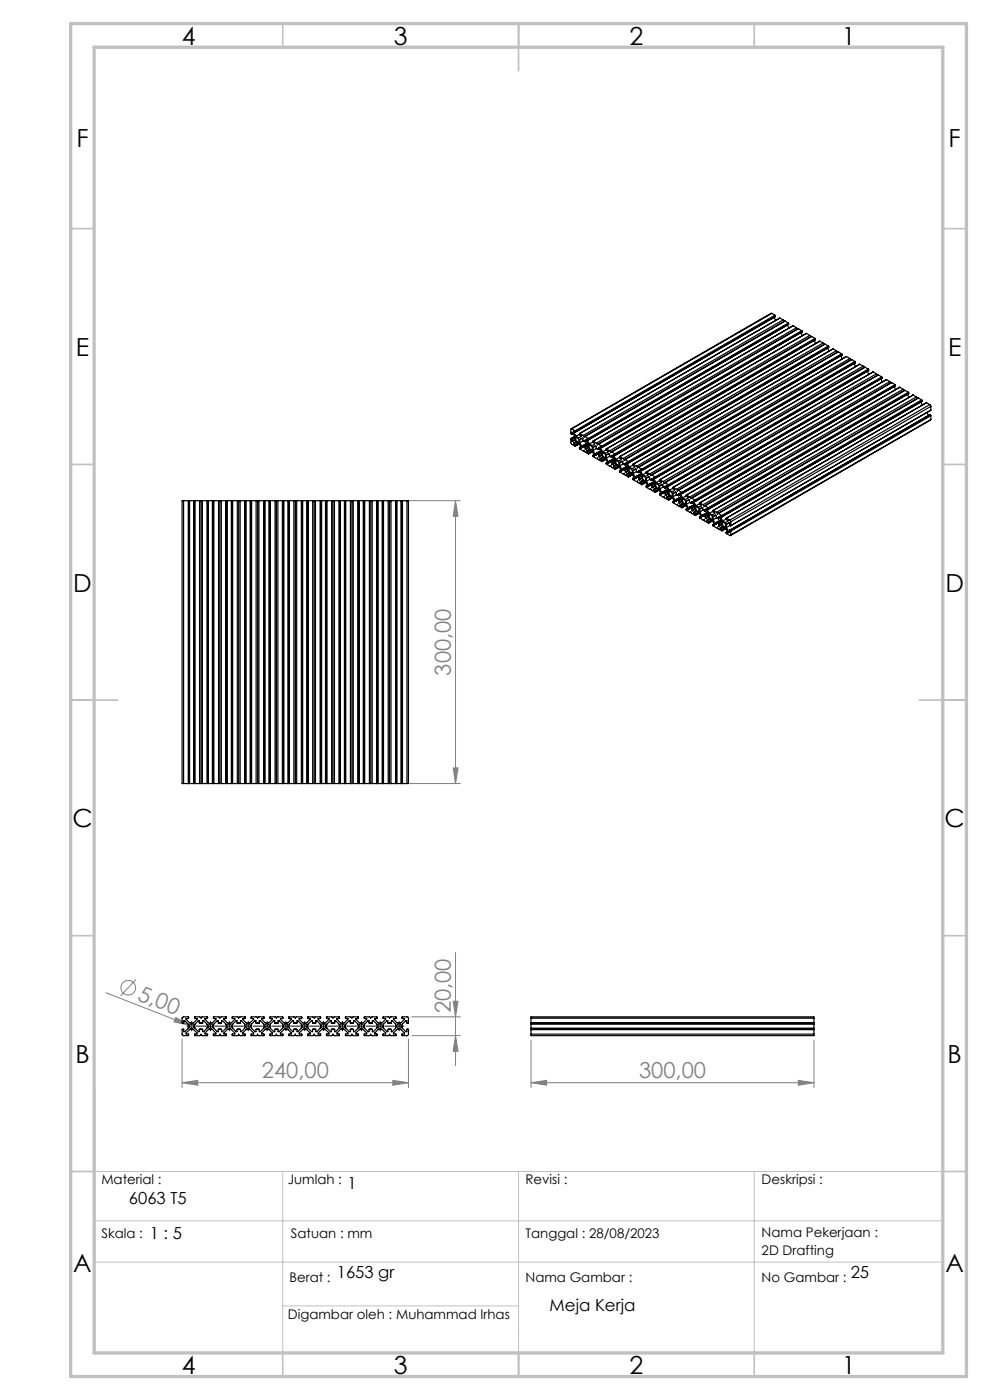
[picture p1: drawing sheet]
<svg xmlns="http://www.w3.org/2000/svg" width="210mm" height="297mm" viewBox="0 0 210 297" stroke-linecap="round" stroke-linejoin="round" font-family="sans-serif">
<g fill="none" stroke="#808080" stroke-width=".21">
<path d="M85 106.2h12.6M96.6 106.2l.6 3.3h-1.1zM96.6 106.2v60M77 166.2h20.6M96.1 162.9h1.1l-.6 3.3zM22.5 210.6l17.7 6.9M28.9 207.8l-3.3 3.5M37.3 215.9l2.9 1.6-3.3-.7zM40.2 217.5l.9 .4M87.3 215.7h10.3M87.3 219.7h10.3M96.1 212.4h1.1l-.6 3.3z"/>
<path d="M96.6 219.7l.6 3.3h-1.1zM96.6 202.1v24M38.6 229.7l3.3-.5v1zM38.6 220.4v10.3M38.6 229.7h48M83.3 229.2l3.3 .5-3.3 .5zM86.6 220.4v10.3M112.6 229.7l3.4-.5v1zM112.6 229.7h60M112.6 220.7v10M169.3 229.2l3.3 .5-3.3 .5zM172.6 220.7v10"/>
<circle cx="27.2" cy="209.5" r="1.55"/>
</g>
<g fill="none" stroke="#000" stroke-width=".21" stroke-dasharray="15.2 1.3 1.3 1.3">
<path d="M40.2 217.7h-.5M40.7 217.7v-.5M40.7 217.7h-.5M40.7 217.7v.5M40.7 217.7h.5M40.7 217.2v-.5M40.7 218.2v.5M41.7 217.7h2M44.7 217.2v-.5M44.7 218.2v.5M45.7 217.7h2M48.7 217.7v-.5"/>
<path d="M48.7 217.7h-.5M48.7 217.7v.5M48.7 217.7h.5M48.7 217.2v-.5M48.7 218.2v.5M49.7 217.7h2M52.7 217.7v-.5M52.7 217.7h-.5M52.7 217.7v.5M52.7 217.7h.5M52.7 217.2v-.5M52.7 218.2v.5"/>
<path d="M53.7 217.7h2M56.7 217.7v-.5M56.7 217.7h-.5M56.7 217.7v.5M56.7 217.7h.5M56.7 217.2v-.5M56.7 218.2v.5M57.7 217.7h2M60.7 217.7v-.5M60.7 217.7h-.5M60.7 217.7v.5M60.7 217.7h.5"/>
<path d="M60.7 217.2v-.5M60.7 218.2v.5M61.7 217.7h2M64.7 217.7v-.5M64.7 217.7h-.5M64.7 217.7v.5M64.7 217.7h.5M64.7 217.2v-.5M64.7 218.2v.5M65.7 217.7h2M68.7 217.7v-.5M68.7 217.7h-.5"/>
<path d="M68.7 217.7v.5M68.7 217.7h.5M68.7 217.2v-.5M68.7 218.2v.5M69.7 217.7h2M72.7 217.7v-.5M72.7 217.7h-.5M72.7 217.7v.5M72.7 217.7h.5M72.7 217.2v-.5M72.7 218.2v.5M73.7 217.7h2"/>
<path d="M76.7 217.7v-.5M76.7 217.7h-.5M76.7 217.7v.5M76.7 217.7h.5M76.7 217.2v-.5M76.7 218.2v.5M77.7 217.7h2M80.7 217.7v-.5M80.7 217.7h-.5M80.7 217.7v.5M80.7 217.7h.5M80.7 217.2v-.5"/>
<path d="M80.7 218.2v.5M81.7 217.7h2M84.7 217.7v-.5M84.7 217.7h-.5M84.7 217.7v.5M84.7 217.7h.5M84.7 217.2v-.5M84.7 218.2v.5M85.2 217.7h.5"/>
</g>
<path d="M44.1 217.7h1M44.6 217.2v1" fill="none" stroke="#000" stroke-width=".21"/>
<path d="M20 259h180M20 248.5h180v38.5h-180zM60 248.5v38.5M110 248.5v38.5M160 248.5v38.1M20 267.8h180M60 277h50" fill="none" stroke="#c0c0c0" stroke-width=".21"/>
<g fill="none" stroke="#c0c0c0" stroke-width=".35">
<path d="M60 5v5M110 5v10M160 5v5M15 48.5h5M200 48.5h5M15 98.5h5M200 98.5h5M15 148.5h10M195 148.5h10M15 198.5h5M200 198.5h5M15 248.5h5"/>
<path d="M200 248.5h5M60 287v5M110 287v5M160 286.6v4.9"/>
</g>
<path d="M20 231v56" fill="none" stroke="#c0c0c0" stroke-width=".5"/>
<path d="M15 5h190v287h-190zM20 10h180v277h-180z" fill="none" stroke="#c0c0c0" stroke-width=".7"/>
<g fill="#808080">
<path d="M37.3 215.9l2.9 1.6-3.3-.7z"/>
<path d="M38.6 229.7l3.3-.5v1zM83.3 229.2l3.3 .5-3.3 .5zM112.6 229.7l3.4-.5v1zM169.3 229.2l3.3 .5-3.3 .5z"/>
<path d="M96.1 212.4h1.1l-.6 3.3zM96.6 219.7l.6 3.3h-1.1zM96.6 106.2l.6 3.3h-1.1zM96.1 162.9h1.1l-.6 3.3z"/>
</g>
<g fill="none" stroke="#000" stroke-width=".25">
<path d="M163.7 66.5h-.2l-42.4 24.5M163.7 66.5l.7 .4M163.7 66.5l-42.4 24.5M164.2 67.3l.3 .6M164.4 66.9l.1 .1M164.4 66.9l-42.4 24.5M164.5 67.1l-42.5 24.6M164.5 67l-42.4 24.5M164.5 67v.1M164.5 67.1l-42.4 24.5M165.4 67.5h.1M165.4 67.5l-42.5 24.5"/>
<path d="M165.4 67.5l.7 .4M166.1 67.9l.2 .3M166.1 67.9l-42.4 24.5M166.5 68.1l-42.5 24.5M166.5 68.1l-42.4 24.5M166.5 68.1l.7 .4M167 69l.4 .6M167.2 68.5l.1 .1M167.2 68.5l-42.4 24.5M167.3 68.8l-42.5 24.5M167.3 68.6l-42.4 24.5M167.3 68.6v.2"/>
<path d="M167.3 68.8l-42.4 24.5M168.2 69.1l-42.4 24.5M168.2 69.1l.7 .4M168.9 69.5l.3 .3M168.9 69.5l-42.4 24.5M169.4 69.7l-42.6 24.5M169.4 69.7l-42.5 24.6M169.4 69.7l.7 .5M169.9 70.6l.3 .6M170.1 70.2v.1M170.1 70.2l-42.5 24.4M170.1 70.4l-42.4 24.6"/>
<path d="M170.1 70.4h.1M170.1 70.3l-42.4 24.5M170.1 70.3v.1M170.1 70.4l-42.4 24.5M171.1 70.7l-42.5 24.5M171.1 70.7l-42.4 24.5M171.1 70.7l.7 .5M171.8 71.2l.2 .2M171.8 71.2l-42.5 24.4M172.2 71.4l-42.6 24.5M172.2 71.4l-42.4 24.5M172.2 71.4l.7 .4"/>
<path d="M172.7 72.2l.3 .6M172.9 71.8l.1 .1M172.9 71.8l-42.4 24.5M173 72l-.1 .1M173 72l-42.5 24.6M173 71.9l-42.5 24.5M173 71.9v.1M173.9 72.4l-42.5 24.5M173.9 72.4l.7 .4M173.9 72.4l-42.4 24.5M174.6 72.8l.2 .3M174.6 72.8l-42.4 24.5"/>
<path d="M175 73l-42.6 24.5M175 73l-42.4 24.5M175 73l.7 .4M175.5 73.9l.4 .6M175.7 73.4l.1 .2M175.7 73.4l-42.4 24.5M175.8 73.7l-42.5 24.5M175.8 73.6l-42.5 24.4M175.8 73.6v.1M176.7 74l-42.4 24.5M176.7 74l.7 .4M177.4 74.4l.2 .3"/>
<path d="M177.4 74.4l-42.4 24.5M177.8 74.6l-42.5 24.5M177.8 74.6l-42.4 24.6M177.8 74.6l.7 .5M178.3 75.5l.4 .6M178.5 75.1l.1 .1M178.5 75.1l-42.4 24.5M178.6 75.3l-42.4 24.5M178.6 75.2l-42.4 24.5M178.6 75.2v.1M179.6 75.6l-42.5 24.5M179.6 75.6l-42.5 24.6"/>
<path d="M179.6 75.6l.7 .5M180.3 76.1l.1 .2M180.3 76.1l-42.5 24.4M180.7 76.3h-.2l-42.4 24.4M180.7 76.3l.7 .4M180.7 76.3l-42.4 24.5M181.2 77.1l.3 .6M181.4 76.7v.1M181.4 76.7l-42.4 24.5M181.4 76.8v.1l-42.4 24.6M181.4 76.8l-42.4 24.5M182.4 77.3h.1"/>
<path d="M182.4 77.3l-42.5 24.5M182.4 77.3l.7 .4M183.1 77.7l.2 .3M183.1 77.7l-42.4 24.5M183.5 77.9l-42.6 24.5M183.5 77.9l.7 .4M183.5 77.9l-42.4 24.5M184 78.8l.3 .6M184.2 78.3l.1 .2M184.2 78.3l-42.4 24.5M184.3 78.6l-42.5 24.5M184.3 78.5l-42.4 24.4"/>
<path d="M184.3 78.5v.1M184.3 78.6l-42.4 24.5M185.2 78.9h.1M185.2 78.9l-42.5 24.5M185.2 78.9l-42.4 24.5M185.2 78.9l.7 .4M185.9 79.3l.2 .3M185.9 79.3l-42.4 24.5M186.3 79.5l-42.5 24.5M186.3 79.5l-42.4 24.5M186.3 79.5l.7 .5M187 80l.1 .1"/>
<path d="M187 80l-42.4 24.5M121.1 93l.8-.4-.8 .5M121.1 93.1v.9l1 .6M121.1 93.1h.1M121.2 93.1l.1 .1M121.3 91h-.2v1l.2 .1v-.4l.2 .1 .5 .9M121.3 91l.7 .4M121.3 93.2v.4M121.6 91.9l-.3 .2M121.7 91.6v-.1l.4 .1M121.7 91.6l.5 1M121.7 94.2l.3 .2"/>
<path d="M121.8 91.6h-.1M122 94.4l.1 .1M122 91.4l.1 .1M122 92.7v.7l-.5 .3-.2-.1M122 93.2l-.7 .4M122 92.7l-.8 .4M122 92.8l-.7 .4M122.1 91.5v.1M122.1 94.5v.1M122.2 92.9a.55 .55 0 0 1 .5 .3 .55 .55 0 0 1 0 .6 .58 .58 0 0 1-.5-.9zM122.3 93.8l-.6 .4M122.6 94l-.6 .4"/>
<path d="M122.8 94l-.6-.3-.5 .3v.2M122.8 94l.5 1.1-.3-.2M122.8 94l-.7 .5M122.8 94.2l-.8 .4M122.8 94.2l-.7 .4M122.9 92.1l.4 .5-.5 .3-.6-.3M122.9 92.1l.1-.1 .7 .4M122.9 92.1l-.7 .5M123 94.9v.3l.7 .5 .2-.2 .2 .4 .8 .3M123 93.9l.5 1M123.2 94.8l-.3 .1M123.2 94.8l-.2 .1"/>
<path d="M123.6 94.8l-.1 .1M123.7 92.4l.2 .3 .2-.1M123.7 93.5l.4 .2M123.7 93.5l-.1-.5h-.1l-.5 .3v.6M123.7 94.5l-.1 .4h-.1M123.7 94.5l.1 .1M123.7 93.5l-.7 .4M123.8 94.6l.2 .1M123.9 93.6h.1M123.9 95.6l-.1 .1M124 94.7l.1 .1M124.1 94.8v.1"/>
<path d="M124.1 92.6l.7 .4M124.1 93.7v-.4l.7 1M124.1 94.9v.3M124.4 93.6l-.3 .1M124.5 93.3v-.2l.3 .2M124.5 95.8v-.2l.5-.2 .6 .3 .5 1.1-.3-.2M124.5 93.3l.5 .9M124.5 95.8l.3 .2M124.6 94l-1 .5M124.6 93.2l-.1 .1M124.6 94l-.9 .5M124.7 94.1l-.9 .5"/>
<path d="M124.7 94.2l-.8 .5M124.8 94.2l-.8 .5M124.8 93l.1 .1M124.8 96l.1 .1M124.8 94.3v.7l-.5 .3-.2-.1M124.8 94.3l-.7 .5M124.8 94.8l-.7 .4M124.8 94.5l-.7 .4M124.9 93.3h-.1M124.9 93.1v.2M124.9 96.1v.1M125.1 94.5a.55 .55 0 0 1 .5 .3 .55 .55 0 0 1-.1 .6 .58 .58 0 0 1-.4-.9z"/>
<path d="M125.2 95.4l-.7 .4M125.5 95.6l-.7 .4M125.6 95.7l-.7 .4M125.7 95.8l-.8 .4M125.7 95.8l-.9 .5M125.8 93.8l.3 .4-.5 .3-.6-.3M125.8 93.8l-.8 .4M125.8 95.6l.5 .9M125.8 93.6v.2M125.8 96.6v.3l.7 .4 .2-.1 .2 .3 .7 .4M125.8 93.6l.7 .4M126 96.4l-.2 .2"/>
<path d="M126.5 96.4l-.2 .1M126.5 94l.2 .4 .2-.1M126.5 95.1l.2 .1M126.5 95.1l-.2-.5-.5 .3v.7M126.5 96.2v.4l-.2-.1M126.5 96.2h.1M126.5 95.1l-.7 .5M126.6 96.2l.2 .1M126.7 95.2h.1M126.7 95.2l.2 .2M126.8 97.3h-.1M126.8 96.3l.1 .1"/>
<path d="M126.9 96.4l.1 .1M126.9 94.3l.7 .3M127 95.3l-.1 .1M127 95.3l.2-.1-.2 .2M127 95.3v-.3l.6 1M127 96.5v.4M127.3 94.9l.5 .9M127.3 97.4l.3 .2M127.5 95.6l-1 .6M127.5 94.9h-.2M127.5 95.7l-.9 .5M127.6 95.8l-.8 .5"/>
<path d="M127.6 94.6l.1 .2M127.6 97.6l.1 .2M127.6 96v.6l-.5 .3h-.1M127.6 96.5l-.6 .4M127.6 96l-.7 .4M127.6 96.1l-.6 .4M127.7 94.9l-.4-.1v.1M127.7 97.9h-.1M127.7 97.9l.8-.5-.8 .5M127.7 94.8v.1M127.7 97.8v.1M127.8 96.2a.51 .51 0 0 1 .6 .2 .51 .51 0 0 1-.1 .6 .69 .69 0 0 1-.5-.8z"/>
<path d="M128 97l-.7 .4M128.3 97.2l-.7 .4M128.4 97.3l-.6-.3-.5 .3v.1M128.4 97.3l.6 1.1-.3-.2M128.4 97.3l-.7 .5M128.6 95.4l.4 .3v.2l-.6 .3-.6-.4M128.6 98.2l.3-.1-.2 .1M128.6 95.4l-.8 .4M128.6 97.2l.6 .9M128.7 95.2l-.1 .2M128.7 98.2l-.1 .3 .7 .4 .2-.1 .3 .4 .7 .3M128.7 95.2l.6 .4"/>
<path d="M129.3 98l-.1 .1M129.3 95.6l.2 .4 .3-.1M129.4 96.8l.4 .2M129.4 96.8l-.1-.5-.1-.1-.6 .3v.7M129.4 97.8l-.1 .4-.1-.1M129.4 97.8l.1 .1M129.4 96.8l-.8 .4M129.5 97.9l.3 .1M129.5 96.8h.1M129.6 98.9h-.1M129.8 98v.1M129.8 95.9l.7 .4"/>
<path d="M129.8 96.9v.1M129.8 96.9l.2-.1-.2 .2M129.8 96.9v-.3l.7 1v.7l-.5 .3-.2-.1M129.8 98.1v.4M130.1 96.6v-.2l.4 .2M130.1 96.6l.6 .9M130.1 99.1l.4 .2M130.3 97.2l-1 .6M130.3 96.5l-.2 .1M130.3 97.3l-.9 .5M130.4 97.4l-.9 .5M130.4 97.5l-.8 .4"/>
<path d="M130.5 96.3v.1M130.5 99.3v.1M130.5 97.6l-.7 .4M130.5 98.1l-.7 .4M130.5 97.8l-.7 .3M130.5 96.4v.2M130.5 99.4v.1M130.7 97.8a.47 .47 0 0 1 .5 .3 .47 .47 0 0 1-.1 .6l-.4-.3zM130.8 98.7l-.7 .4M131.1 98.9l-.6 .4M131.3 99l-.6-.4-.6 .3v.2M131.3 99l.5 1-.3-.2"/>
<path d="M131.3 99l-.8 .4M131.3 99.1l-.8 .5M131.4 97l.4 .3v.2l-.5 .3-.6-.3M131.4 97l-.7 .5M131.5 96.9l-.1 .1M131.5 99.8v.4l.7 .4 .2-.2 .1 .3 .8 .5v-.2M131.5 98.8l.5 .9M131.5 96.9l.7 .4M131.7 99.7l-.3 .1M131.7 99.7l-.2 .1M132.1 99.7h-.1M132.2 99.4l.9-.5-.9 .5"/>
<path d="M132.2 98.4l.4 .2M132.2 98.4l-.1-.5h-.1l-.5 .2v.7M132.2 99.4l-.1 .4-.1-.1M132.2 97.3l.2 .3 .2-.1M132.2 99.4l.1 .1M132.2 98.4l-.7 .4M132.3 99.5l.2 .1M132.4 98.5h.1M132.4 99.6l.8-.5-.7 .5M132.5 99.6l.1 .1M132.6 99.7v.1M132.6 97.5l.7 .4"/>
<path d="M132.6 98.6v-.4l.7 1M132.6 99.8v.3M132.9 98.5l-.3 .1M133 98.2l.5 .9M133.1 98.1l-.1 .1M133.2 99l-.9 .5M133.3 97.9v.1M133.3 99.2v.7l-.5 .3-.2-.1M133.3 99.7l-.7 .4M133.3 99.2l-.7 .5M133.3 99.4l-.7 .4M133.3 98.2l-.3-.2v.2"/>
<path d="M133.3 98v.2M133.5 99.5a.49 .49 0 0 1 .5 .2 .49 .49 0 0 1 0 .6 .63 .63 0 0 1-.5-.8zM134.2 98.7l.4 .4-.5 .3-.6-.3M134.2 98.7l-.7 .4M134.3 98.5l-.1 .2M134.3 98.5l.7 .4M135 98.9l.2 .4 .2-.1M135.4 99.2l.7 .4M135.8 99.8l.5 .9M136 99.8h-.2M136.1 99.6l.1 .1M136.2 99.8l-.4-.1v.1"/>
<path d="M136.2 99.7v.1M186.8 80.4l.4 .6M187.1 80.3l-42.5 24.4M187.1 80.2v.1M187.1 80.1l-42.4 24.5M187.1 80.1v.1M187.1 80.2l-42.4 24.5M188.1 80.5l-42.5 24.5M188.1 80.5l.6 .5M188.7 81l.2 .2M188.7 81l-42.4 24.4M189.2 81.2l-42.6 24.5"/>
<path d="M189.2 81.2l-42.4 24.5M189.2 81.2l.7 .4M189.7 82.1l.3 .6M189.9 81.6v.1M189.9 81.6l-42.5 24.5M189.9 81.8l-42.4 24.6M189.9 81.7l-42.4 24.5M189.9 81.7v.1M189.9 81.8l-42.4 24.5M190.8 82.2h.1M190.9 82.2l-42.5 24.5M190.9 82.2l.7 .4"/>
<path d="M191.6 82.6l.2 .3M191.6 82.6l-42.4 24.5M192 82.8l-42.6 24.5M192 82.8l-42.4 24.5M192 82.8l.7 .4M192.5 83.7l.3 .6M192.7 83.2l.1 .2M192.7 83.2l-42.5 24.5M192.8 83.5l-42.5 24.5M192.8 83.4l-42.5 24.4M192.8 83.4v.1M193.7 83.8l-42.5 24.5"/>
<path d="M193.7 83.8l.7 .4M193.7 83.8l-42.4 24.5M194.4 84.2l.2 .3M194.4 84.2l-42.4 24.5M194.8 84.5l-42.5 24.4M194.8 84.5l-42.4 24.4M194.8 84.5l.7 .3M195.3 85.3l.4 .6M195.5 84.8l.1 .2M195.5 84.8l-42.4 24.6M195.6 85.1l-42.5 24.5M195.6 85l-42.4 24.5"/>
<path d="M195.6 85v.1M195.6 85.1l-42.4 24.5M196.5 85.4h.1M196.5 85.4l-42.4 24.5M196.5 85.4l.7 .4M196.6 87.5l.4 .7M197.2 88h.1M197.2 88l-42.4 24.5M197.2 85.8l.2 .4M197.2 85.8l-42.4 24.5M197.2 88h.2M197.4 88v.2"/>
<path d="M197.4 88l-42.5 24.6M197.4 87l-42.4 24.5M197.4 89l-42.5 24.6M197.4 86.2l-42.4 24.5M197.4 86.2v.8M197.4 88.2v.8M197.4 88.2l-42.4 24.5M197.4 89l-42.4 24.5M38.9 106.2h-.3v60h.3M38.9 106.2h1M38.9 106.2v60M39.9 106.2h.1"/>
<path d="M39.9 106.2v60M40 106.2v60M40 106.2h1.3M40.2 106.2v60M41.1 106.2v60M41.3 106.2h.1M41.3 106.2v60M41.3 106.2h1M42.3 106.2h.4M42.3 106.2v60M42.7 106.2h.2M42.7 106.2v60"/>
<path d="M42.9 106.2h1M42.9 106.2v60M43.9 106.2h.1M43.9 106.2v60M44 106.2v60M44 106.2h1.3M44.2 106.2v60M45 106.2v60M45.3 106.2h.1M45.3 106.2v60M45.4 106.2v60M45.4 106.2h1"/>
<path d="M46.4 106.2h.2M46.4 106.2v60M46.6 106.2h.4M46.6 106.2v60M47 106.2h.9M47 106.2v60M47.9 106.2h.1M47.9 106.2v60M48 106.2v60M48 106.2h1.2M48.2 106.2v60M49.1 106.2v60"/>
<path d="M49.2 106.2h.2M49.2 106.2v60M49.4 106.2v60M49.4 106.2h.9M50.3 106.2h.3M50.3 106.2v60M50.6 106.2h.3M50.6 106.2v60M50.9 106.2h1M50.9 106.2v60M51.9 106.2h.1M51.9 106.2v60"/>
<path d="M52 106.2v60M52 106.2h1.3M52.2 106.2v60M53.1 106.2v60M53.3 106.2h.1M53.3 106.2v60M53.4 106.2h.9M53.4 106.2v60M54.3 106.2h.3M54.3 106.2v60M54.6 106.2h.3M54.6 106.2v60"/>
<path d="M54.9 106.2h1M54.9 106.2v60M55.9 106.2h.1M55.9 106.2v60M56 106.2v60M56 106.2h1.3M56.2 106.2v60M57 106.2v60M57.3 106.2h.1M57.3 106.2v60M57.4 106.2h.9M57.4 106.2v60"/>
<path d="M58.3 106.2h.3M58.3 106.2v60M58.6 106.2h.3M58.6 106.2v60M58.9 106.2v60M58.9 106.2h1M59.9 106.2h.1M59.9 106.2v60M60 106.2v60M60 106.2h1.2M60.2 106.2v60M61.1 106.2v60"/>
<path d="M61.2 106.2h.1M61.2 106.2v60M61.3 106.2v60M61.3 106.2h1M62.3 106.2h.4M62.3 106.2v60M62.7 106.2h.2M62.7 106.2v60M62.9 106.2h1M62.9 106.2v60M63.9 106.2h.1M63.9 106.2v60"/>
<path d="M64 106.2v60M64 106.2h1.3M64.2 106.2v60M65.1 106.2v60M65.3 106.2h.1M65.3 106.2v60M65.4 106.2h.9M65.4 106.2v60M66.3 106.2h.3M66.3 106.2v60M66.6 106.2h.3M66.6 106.2v60"/>
<path d="M66.9 106.2h1M66.9 106.2v60M67.9 106.2h.1M67.9 106.2v60M68 106.2v60M68 106.2h1.3M68.2 106.2v60M69 106.2v60M69.3 106.2h.1M69.3 106.2v60M69.4 106.2h.9M69.4 106.2v60"/>
<path d="M70.3 106.2h.3M70.3 106.2v60M70.6 106.2h.3M70.6 106.2v60M70.9 106.2h1M70.9 106.2v60M71.9 106.2h.1M71.9 106.2v60M72 106.2v60M72 106.2h1.3M72.2 106.2v60M73.1 106.2v60"/>
<path d="M73.3 106.2h.1M73.3 106.2v60M73.3 106.2h1M74.3 106.2h.3M74.3 106.2v60M74.6 106.2h.3M74.6 106.2v60M74.9 106.2h1M74.9 106.2v60M75.9 106.2h.1M75.9 106.2v60M76 106.2v60"/>
<path d="M76 106.2h1.3M76.2 106.2v60M77 106.2v60M77.3 106.2h.1M77.3 106.2v60M77.4 106.2h1M77.4 106.2v60M78.4 106.2h.2M78.4 106.2v60M78.6 106.2h.4M78.6 106.2v60M79 106.2v60"/>
<path d="M79 106.2h.9M79.9 106.2h.1M79.9 106.2v60M80 106.2v60M80 106.2h1.2M80.2 106.2v60M81.1 106.2v60M81.2 106.2h.2M81.2 106.2v60M81.4 106.2v60M81.4 106.2h.9M82.3 106.2h.3"/>
<path d="M82.3 106.2v60M82.6 106.2h.3M82.6 106.2v60M82.9 106.2v60M82.9 106.2h1M83.9 106.2h.1M83.9 106.2v60M84 106.2v60M84 106.2h1.3M84.2 106.2v60M85.1 106.2v60M85.3 106.2h.1"/>
<path d="M85.3 106.2v60M85.4 106.2v60M85.4 106.2h.9M86.3 106.2h.3v60h-.3M86.3 106.2v60M132.4 100.5h-.1M133 100.7l.3 .2M133.3 100.9v.1M133.6 100.3l-.6 .4M133.9 100.5l-.6 .4M134.1 100.6l.5 1.1-.3-.2M134.1 100.6l-.6-.3-.5 .2v.2"/>
<path d="M134.1 100.6l-.8 .4M134.2 100.7l-.9 .5M134.3 101.5v.3l.7 .4 .2-.1 .2 .3 .8 .4M134.3 100.5l.5 .9M134.5 101.3l-.2 .2M135 101.3l-.2 .1M135 100v-.4l-.2-.1-.5 .3v.7M135 101.1v.4l-.2-.1M135 100l.1 .1M135 101.1h.1M135 100l-.7 .5M135.1 100.1l.4 .1"/>
<path d="M135.1 101.1l.1 .1M135.2 100.1h.1M135.2 102.1l-.1 .1M135.3 101.2h-.1M135.3 101.2l.1 .1M135.4 101.3l.1 .1M135.5 100.2v-.3l.6 1M135.5 101.4v.3M135.7 100.1l-.2 .1M135.7 100.1l-.3 .2M135.8 102.3l.3 .2M135.9 100.5l-.9 .6"/>
<path d="M136 100.5l-1 .6M136 100.6l-.9 .5M136.1 100.7l-.9 .5M136.1 100.7l-.8 .5M136.1 102.5l.1 .2M136.1 100.9v.6l-.5 .3-.1-.1M136.1 101.4l-.6 .3M136.1 100.9l-.7 .4M136.1 101l-.6 .4M136.2 102.7v.1M136.3 101.1a.49 .49 0 0 1 .6 .2 .49 .49 0 0 1-.1 .6 .63 .63 0 0 1-.5-.8zM136.5 101.9l-.7 .4"/>
<path d="M136.8 102.1l-.7 .4M136.9 102.2l-.6-.3-.5 .3v.1M136.9 102.2l.5 1.1-.3-.2M136.9 102.2l-.7 .5M137 102.3l-.8 .5M137.1 100.3l-.8 .4M137.1 100.2v.2l.3 .2v.2l-.5 .3-.6-.4M137.1 103.1v.3l.7 .4 .2-.1 .2 .3 .8 .4M137.1 102.1l.6 .9M137.1 100.2l.7 .3M137.3 102.9l-.2 .2M137.4 103l-.3 .1"/>
<path d="M137.8 102.9l-.1 .1M137.8 100.5l.2 .4 .3-.1M137.9 101.7l-.2-.6-.6 .3v.7M137.9 102.7l-.1 .4-.1-.1M137.9 101.7h.1M137.9 102.7l.1 .1M137.9 101.7l-.8 .4M138 102.8h.1M138 101.7h.1M138 101.7l.3 .1M138 103.8h.1M138.1 102.8l.1 .1"/>
<path d="M138.2 102.9l.1 .1M138.3 100.8l.7 .4M138.3 101.8l.2-.1-.2 .2M138.3 101.8v-.3l.7 1M138.3 103v.4M138.6 101.5l.6 .9M138.6 104l.4 .1M138.7 102.1l-.9 .6M138.8 101.4l-.2 .1M138.8 102.2l-.9 .5M138.8 102.3l-.8 .5M138.9 102.4l-.8 .4"/>
<path d="M139 101.2v.1M139 104.1v.2M139 102.5v.6l-.6 .4-.1-.1M139 102.5l-.8 .4M139 103l-.7 .4M139 102.7l-.7 .3M139 101.3v.2l-.4-.2v.2M139 104.4l.8-.4-.8 .5M139 104.3v.1M139.2 102.7a.57 .57 0 0 1 .5 .3 .57 .57 0 0 1 0 .6 .62 .62 0 0 1-.5-.9zM139.3 103.6l-.7 .4M139.6 103.8l-.6 .3"/>
<path d="M139.7 103.9l.6 1-.3-.2M139.7 103.9l-.5-.4-.6 .3v.2M139.7 103.9l-.7 .4M139.9 101.9l.4 .3v.2l-.6 .3-.5-.3M139.9 101.9l.1-.1 .7 .4M139.9 101.9l-.7 .5M139.9 103.7l.6 .9M140 104.7l-.1 .3 .8 .5 .2-.2 .2 .4 .7 .4M140.2 104.6l-.3 .1M140.2 104.6l-.2 .1M140.6 104.6h-.1M140.7 102.2l.2 .3 .2-.1"/>
<path d="M140.7 104.3l.9-.5-.9 .5M140.7 103.3l.4 .2M140.7 103.3l-.1-.5h-.1l-.6 .2v.7M140.7 104.3l-.1 .4-.1-.1M140.7 104.3l.1 .1M140.7 103.3l-.8 .4M140.8 104.4l.1 .1M140.9 103.4h.1M140.9 105.4h-.1M140.9 104.5h.1M141 104.5l.1 .2M141.1 102.4l.7 .4"/>
<path d="M141.1 103.5v-.4l.7 1M141.1 104.7v.3M141.4 103.4l-.3 .1M141.5 103.1v-.2l.3 .2M141.5 103.1l.5 .9M141.5 105.6l.3 .2M141.6 103l-.1 .1M141.7 103.9l-.9 .5M141.7 104l-.8 .5M141.8 102.8l.1 .1M141.8 105.8l.1 .1M141.8 104.1v.7l-.5 .3-.2-.1"/>
<path d="M141.8 104.1l-.8 .4M141.8 104.6l-.7 .4M141.8 104.3l-.7 .4M141.9 103.1h-.1M141.9 106l-.1 .1M141.9 102.9v.2M141.9 105.9v.1M142 104.4a.46 .46 0 0 1 .5 .2 .46 .46 0 0 1-.1 .6l-.4-.3zM142.1 105.2l-.6 .4M142.5 105.4l-.7 .4M142.6 105.5l.5 .9v.1l-.4-.1v.2l.8 .5 .2-.1 .2 .3 .8 .4M142.6 105.5l-.6-.3-.5 .2v.2"/>
<path d="M142.6 105.5l-.7 .4M142.6 105.6l-.7 .4M142.7 105.6l-.9 .5M142.7 103.6l.4 .4-.5 .3-.6-.3M142.7 103.4v.2M142.7 103.6l-.7 .4M142.8 105.4l.5 .9M142.8 103.4h-.1M142.8 103.4l.7 .4M143 106.2l-.3 .2M143.4 106.2l-.1 .1M143.5 103.8l.2 .4 .2-.2"/>
<path d="M143.5 104.9l.2 .1M143.5 104.9l-.1-.4-.1-.1-.5 .3v.7M143.5 106l-.1 .4-.1-.1M143.5 106h.1M143.5 104.9l-.7 .5M143.6 106l.2 .1M143.7 105h.1M143.7 105l.2 .2M143.7 107v.1M143.8 106.1l.1 .1M143.9 106.2l.1 .1M143.9 104l.7 .5"/>
<path d="M144 105.1l-.1 .1M144 105.1l.2-.1-.3 .2M144 105.1v-.3l.6 1M144 106.3v.3M144.3 104.7v-.1l.3 .1M144.3 104.7l.5 .9M144.3 107.2l.3 .2M144.4 105.4l-.9 .5M144.4 104.6l-.1 .1M144.5 105.5l-.9 .5M144.5 105.6l-.8 .5M144.6 105.7l-.8 .4"/>
<path d="M144.6 104.5l.1 .1M144.6 107.4l.1 .2M144.6 105.8v.6l-.5 .3-.1-.1M144.6 106.3l-.6 .3M144.6 105.8l-.7 .4M144.6 105.9l-.6 .4M144.7 104.7h-.1M144.7 107.7l.8-.5-.9 .5M144.7 104.6v.1M144.7 107.6v.1M144.9 105.9a.55 .55 0 0 1 .4 .9 .59 .59 0 0 1-.4-.9zM145 106.9l-.7 .3"/>
<path d="M145.3 107l-.7 .4M145.4 107.1l-.6-.3-.5 .3v.1M145.4 107.1l.5 1.1-.3-.2M145.4 107.1l-.7 .5M145.6 105.2l.3 .5-.5 .3-.6-.4M145.6 108l.2-.2-.2 .2M145.6 105.2l-.8 .4M145.6 107l.5 .9M145.6 105v.2M145.6 108v.3l.8 .4 .1-.1 .2 .3 .8 .4M145.6 105l.7 .4M146.3 107.8l-.2 .1"/>
<path d="M146.3 106.6l.4 .2M146.3 106.6l-.2-.6-.5 .3v.7M146.3 107.6v.4l-.2-.1M146.3 105.4l.2 .4 .1-.1h.2M146.3 107.6l.2 .1M146.3 106.6l-.7 .4M146.5 107.7v.1M146.5 106.6h.1M146.5 108.7h.1M146.6 107.7l-.1 .1M146.6 107.7l.1 .1M146.7 107.8l.1 .1"/>
<path d="M146.8 105.7l.6 .4M146.8 106.7l-.1 .1M146.8 106.7v-.3l.7 1M146.8 107.9v.4M147 106.6l-.2 .1M147 106.6l-.2 .2M147.1 106.4l.5 .9M147.1 108.9l.3 .1M147.2 107l-.9 .6M147.2 106.3l-.1 .1M147.2 107.1l-.9 .5M147.3 107.2l-.8 .5"/>
<path d="M147.4 107.2l-.9 .5M147.4 107.3l-.8 .4M147.4 106.1l.1 .1M147.4 109l.1 .2M147.5 107.4v.7l-.6 .3-.1-.1M147.5 107.9l-.7 .4M147.5 107.4l-.8 .4M147.5 107.6l-.7 .3M147.5 106.3l-.4-.1v.2M147.5 106.2v.1M147.5 109.2v.1M147.7 107.6a.55 .55 0 0 1 .5 .3 .55 .55 0 0 1-.1 .6 .63 .63 0 0 1-.4-.9z"/>
<path d="M147.8 108.5l-.7 .4M148.1 108.7l-.7 .3M148.2 108.8l-.6-.4-.5 .3v.2M148.2 108.8l.6 1-.4-.2M148.2 108.8l-.7 .4M148.3 108.9l-.8 .5M148.4 106.9l.4 .2v.2l-.6 .3-.6-.3M148.4 106.9l-.8 .4M148.4 106.7v.2M148.4 109.6v.3l.8 .4 .2-.1 .1 .3 .7 .5 .1-.2M148.4 108.6l.5 .9M148.4 106.7l.8 .4"/>
<path d="M148.7 109.5l-.3 .1M149.1 109.5h-.2M149.2 108.2l.4 .2M149.2 108.2l-.3-.5-.5 .2v.7M149.2 109.2l-.1 .4-.2-.1M149.2 107.1l.2 .4v-.2h.2M149.2 109.2l.1 .1M149.2 108.2l-.8 .4M149.3 109.3l.1 .1M149.3 108.3h.1M149.4 109.4l.8-.5-.8 .5M149.4 110.3h-.1"/>
<path d="M149.4 109.4h.1M149.5 109.4l.1 .2M149.6 107.3l.6 .4M149.6 108.4v-.4l.7 1M149.6 109.6v.3M149.8 108.3l-.2 .1M149.9 108.3l-.3 .1M150 108v-.2l.3 .2M150 108l.5 .9M150 110.5l.2 .2M150.1 108.7l-1 .5M150.1 107.9l-.1 .1"/>
<path d="M150.1 108.7l-.9 .5M150.1 108.8l-.8 .5M150.2 107.7l.1 .1M150.2 110.7l.1 .1M150.3 109v.7l-.5 .3-.2-.1M150.3 109l-.8 .4M150.3 109.5l-.7 .4M150.3 109.2l-.7 .4M150.3 107.8v.2M150.5 109.3a.51 .51 0 0 1 .5 .2 .51 .51 0 0 1 0 .6 .65 .65 0 0 1-.5-.8zM150.6 110.1l-.6 .4M150.9 110.3l-.7 .4"/>
<path d="M151.1 110.4l-.6-.4-.5 .3v.2M151.1 110.4l.5 1-.3-.1M151.1 110.4l-.8 .4M151.1 110.5l-.8 .5M151.2 108.5l.4 .3v.1l-.5 .4-.6-.4M151.2 108.5l-.7 .4M151.3 108.3l-.1 .2M151.3 111.3v.3l.7 .4 .2-.2 .2 .4 .8 .4M151.3 110.3l.5 .9M151.3 108.3l.7 .4M151.5 111.1l-.3 .2M151.5 111.2l-.2 .1"/>
<path d="M151.9 111.1l-.1 .1M152 108.7l.2 .4 .2-.2M152 109.9l-.1-.5-.1-.1-.5 .3v.7M152 110.8l-.1 .5-.1-.1M152 109.9h.1M152 110.8l.1 .1M152 109.9l-.7 .4M152.1 109.9l.3 .1M152.1 110.9l.2 .1M152.2 109.9h.1M152.2 111.9l-.1 .1M152.3 111l.1 .1"/>
<path d="M152.4 111.1v.1M152.4 108.9l.7 .5M152.4 110v-.3l.7 1v.6l-.5 .3-.2-.1M152.4 111.2v.3M152.6 109.9l-.2 .1M152.7 109.9l-.3 .2M152.8 109.6l.5 .9M152.8 112.1l.3 .2M152.9 110.3l-1 .5M152.9 109.5l-.1 .1M152.9 110.3l-.9 .5M153 110.4l-.9 .5"/>
<path d="M153 110.5l-.8 .5M153 110.6l-.7 .4M153.1 109.4l.1 .1M153.1 112.3l.1 .1M153.1 111.2l-.7 .3M153.1 110.6l-.7 .5M153.1 110.8l-.7 .4M153.2 109.6l-.4-.1v.1M153.2 109.5v.1M153.2 112.4v.2M153.3 110.9a.49 .49 0 0 1 .5 .2 .49 .49 0 0 1 0 .6 .63 .63 0 0 1-.5-.8zM153.5 111.8l-.7 .3"/>
<path d="M153.7 111.9l-.6 .4M153.9 112l.5 1.1-.3-.2M153.9 112l-.6-.3-.5 .3v.1M153.9 112l-.7 .4M154 112.1l-.9 .5M154 112.1l-.8 .5M154 110.1l.4 .5-.5 .3-.6-.4M154 110.1l.1-.2 .7 .4M154 110.1l-.7 .4M154.1 112.9v.3l.7 .4 .2-.1M154.1 111.9l.5 .9M154.3 112.7l-.2 .2"/>
<path d="M154.3 112.8l-.2 .1M154.8 112.7l-.2 .1M154.8 110.3l.2 .4M154.8 111.5v-.5l-.2-.1-.5 .3v.7M154.8 112.5v.4l-.2-.1M154.8 112.5l.1 .1M154.8 111.5h.1M154.8 111.5l-.7 .4M154.9 112.6l.1 .1M155 111.5h-.1M155 110.7v.8M155 112.7v.8"/>
<path d="M38.9 166.2h1M39.9 166.2h.1M40 166.2h1.3M41.3 166.2h.1M41.3 166.2h1M42.3 166.2h.4M42.7 166.2h.2M42.9 166.2h1M43.9 166.2h.1M44 166.2h1.3M45.3 166.2h.1M45.4 166.2h1"/>
<path d="M46.4 166.2h.2M46.6 166.2h.4M47 166.2h.9M47.9 166.2h.1M48 166.2h1.2M49.2 166.2h.2M49.4 166.2h.9M50.3 166.2h.3M50.6 166.2h.3M50.9 166.2h1M51.9 166.2h.1M52 166.2h1.3"/>
<path d="M53.3 166.2h.1M53.4 166.2h.9M54.3 166.2h.3M54.6 166.2h.3M54.9 166.2h1M55.9 166.2h.1M56 166.2h1.3M57.3 166.2h.1M57.4 166.2h.9M58.3 166.2h.3M58.6 166.2h.3M58.9 166.2h1"/>
<path d="M59.9 166.2h.1M60 166.2h1.2M61.2 166.2h.1M61.3 166.2h1M62.3 166.2h.4M62.7 166.2h.2M62.9 166.2h1M63.9 166.2h.1M64 166.2h1.3M65.3 166.2h.1M65.4 166.2h.9M66.3 166.2h.3"/>
<path d="M66.6 166.2h.3M66.9 166.2h1M67.9 166.2h.1M68 166.2h1.3M69.3 166.2h.1M69.4 166.2h.9M70.3 166.2h.3M70.6 166.2h.3M70.9 166.2h1M71.9 166.2h.1M72 166.2h1.3M73.3 166.2h.1"/>
<path d="M73.3 166.2h1M74.3 166.2h.3M74.6 166.2h.3M74.9 166.2h1M75.9 166.2h.1M76 166.2h1.3M77.3 166.2h.1M77.4 166.2h1M78.4 166.2h.2M78.6 166.2h.4M79 166.2h.9M79.9 166.2h.1"/>
<path d="M80 166.2h1.2M81.2 166.2h.2M81.4 166.2h.9M82.3 166.2h.3M82.6 166.2h.3M82.9 166.2h1M83.9 166.2h.1M84 166.2h1.3M85.3 166.2h.1M85.4 166.2h.9M38.7 215.8l1.3-.1v.4h-.5v.1l.7 .8h.9l.7-.8v-.1l-.5-.1v-.3h1.1l.3 .3 .1-.3h1.2v.3l-.5 .1v.1l.7 .8h.8l.8-.8v-.1l-.5-.1v-.3h1.2l.1 .3 .2-.3h1.2v.3l-.5 .1v.1l.7 .8h.9l.7-.8v-.1h-.5v-.4h1.1l.2 .3 .2-.3h1.2v.4h-.5v.1l.7 .8h.9l.7-.8v-.1l-.5-.1v-.3h1.2l.1 .3 .2-.3h1.2v.3l-.5 .1v.1l.7 .8h.8l.8-.8v-.1l-.5-.1v-.3h1.2l.1 .3 .2-.3h1.2v.3l-.5 .1v.1l.7 .8h.9l.7-.8v-.1h-.5v-.4h1.1l.3 .3 .1-.3h1.2v.4h-.5v.1l.7 .8h.9l.7-.8v-.1l-.5-.1v-.3h1.2l.1 .3 .2-.3h1.2v.3l-.5 .1v.1l.7 .8h.8l.8-.8v-.1l-.5-.1v-.3h1.1l.2 .3 .2-.3h1.2v.4h-.5v.1l.7 .8h.9l.7-.8v-.1h-.5v-.4h1.1l.2 .3 .2-.3h1.2v.3l-.5 .1v.1l.7 .8h.8l.8-.8v-.1l-.5-.1v-.3h1.2l.1 .3 .2-.3h1.2v.3l-.5 .1v.1l.7 .8h.9l.7-.8v-.1h-.5v-.4h1.1l.2 .3 .2-.3h1.2v.3l-.5 .1v.1l.7 .8h.9l.7-.8v-.1l-.5-.1v-.3h1.2l.1 .2v1.1l-.3 .1v-.6h-.2l-.8 .8v.8l.8 .8h.2v-.5l.3-.1v1.2l-.2 .2h-1.1v-.3h.5v-.3l-.7-.7h-.9l-.7 .7v.3h.5v.3h-1.1l-.3-.3-.2 .3h-1.1l-.1-.3h.6v-.3l-.7-.7h-.9l-.7 .7v.3h.5l-.1 .3h-1l-.3-.3-.2 .3h-1.1v-.3h.5v-.3l-.8-.7h-.8l-.7 .7v.3h.5v.3h-1.1l-.3-.3-.2 .3h-1.1v-.3h.5v-.3l-.7-.7h-.9l-.7 .7v.3h.5v.3h-1.1l-.3-.3-.2 .3h-1.1v-.3h.5v-.3l-.8-.7h-.8l-.7 .7v.3h.5l-.1 .3h-1l-.3-.3-.2 .3h-1.1v-.3h.5v-.3l-.7-.7h-.9l-.7 .7v.3h.5v.3h-1.1l-.2-.3-.3 .3h-1.1l-.1-.3h.6v-.3l-.7-.7h-.9l-.7 .7v.3h.5v.3h-1.1l-.3-.3-.2 .3h-1.1v-.3h.5v-.3l-.8-.7h-.8l-.7 .7v.3h.5v.3h-1.1l-.3-.3-.2 .3h-1.1v-.3h.5v-.3l-.7-.7h-.9l-.7 .7v.3h.5v.3h-1.1l-.3-.3-.2 .3h-1.1l-.1-.3h.6v-.3l-.7-.7h-.9l-.7 .7v.3h.5l-.1 .3h-1l-.3-.3-.2 .3h-1.1v-.3h.5v-.3l-.8-.7h-.8l-.7 .7v.3h.5v.3h-1.1l-.2-.3-.3 .3h-1.1v-.3h.5v-.3l-.7-.7h-.9l-.7 .7v.3h.5v.3h-1.1l-.3-.2v-1.1l.3-.1 .1 .6h.2l.7-.8v-.8l-.7-.8h-.2v.6l-.4-.1zM42.1 216.5h.2l.1 .6h.5l.1-.6h.2l.7 .8v.8l-.7 .8h-.2v-.6h-.7v.6h-.2l-.8-.8v-.8z"/>
<path d="M45.3 217.3l.8-.8h.2l.1 .6h.5l.1-.6h.2l.7 .8v.8l-.7 .8h-.2v-.6h-.7v.6h-.2l-.8-.8zM50.1 216.5h.2v.6h.7v-.6h.2l.7 .8v.8l-.7 .8h-.2l-.1-.6h-.6v.6h-.2l-.7-.8v-.8zM54.1 216.5h.2l.1 .6h.5l.1-.6h.2l.8 .8v.8l-.8 .8h-.2v-.6h-.7v.6h-.2l-.8-.8v-.8zM57.3 217.3l.8-.8h.2v.6h.6l.1-.6h.2l.7 .8v.8l-.7 .8h-.2l-.1-.6h-.6v.6h-.2l-.8-.8zM62.1 216.5h.2l.1 .6h.6v-.6h.2l.7 .8v.8l-.7 .8h-.2v-.6h-.7v.6h-.2l-.8-.8v-.8zM66.1 216.5h.2l.1 .6h.5l.1-.6h.2l.7 .8v.8l-.7 .8h-.2v-.6h-.7v.6h-.2l-.8-.8v-.8zM70.1 216.5h.2v.6h.7v-.6h.2l.7 .8v.8l-.7 .8h-.2l-.1-.6h-.6v.6h-.2l-.8-.8v-.8zM73.3 217.3l.8-.8h.2v.6h.6l.1-.6h.2l.8 .8v.8l-.8 .8h-.2v-.6h-.7v.6h-.2l-.8-.8zM77.3 217.3l.8-.8h.2l.1 .6h.5l.1-.6h.2l.7 .8v.8l-.7 .8h-.2v-.6h-.7v.6h-.2l-.8-.8zM82.1 216.5h.2l.1 .6h.6v-.6h.2l.7 .8v.8l-.7 .8h-.2l-.1-.6h-.6v.6h-.2l-.7-.8v-.8zM112.6 219.4v.3h60v-.3M112.6 216v-.3h60v.3"/>
<path d="M112.6 218.3v.1M112.6 217v.1M112.6 218.3h60M112.6 217.1h60M112.6 217h60M112.6 218.4h60M112.6 219.4h60M112.6 216v1M112.6 217.1v1.2M112.6 218.4v1M112.6 216h60M112.6 217.3h60"/>
<path d="M112.6 218.1h60M172.6 218.3v.1M172.6 217v.1M172.6 216v1M172.6 217.1v1.2M172.6 218.4v1"/>
<circle cx="40.6" cy="217.7" r=".51"/>
<circle cx="44.6" cy="217.7" r=".5"/>
<circle cx="48.6" cy="217.7" r=".51"/>
<circle cx="52.6" cy="217.7" r=".51"/>
<circle cx="56.6" cy="217.7" r=".51"/>
<circle cx="60.6" cy="217.7" r=".51"/>
<circle cx="64.6" cy="217.7" r=".5"/>
<circle cx="68.6" cy="217.7" r=".51"/>
<circle cx="72.6" cy="217.7" r=".51"/>
<circle cx="76.6" cy="217.7" r=".51"/>
<circle cx="80.6" cy="217.7" r=".51"/>
<circle cx="84.6" cy="217.7" r=".5"/>
</g>
<g font-size="5.3">
<text x="38.5" y="9.5">4</text>
<text x="83.5" y="9.5">3</text>
<text x="133.6" y="9.5">2</text>
<text x="178.6" y="9.5">1</text>
<text x="16.2" y="31.3">F</text>
<text x="201.2" y="31.3">F</text>
<text x="16.1" y="75.5">E</text>
<text x="201.1" y="75.5">E</text>
<text x="15.5" y="125.5">D</text>
<text x="200.5" y="125.5">D</text>
<text x="15.4" y="175.5">C</text>
<text x="200.4" y="175.5">C</text>
<text x="16" y="225.5">B</text>
<text x="201" y="225.5">B</text>
<text x="15.5" y="269.8">A</text>
<text x="200.5" y="269.8">A</text>
<text x="38.5" y="291.5">4</text>
<text x="83.5" y="291.5">3</text>
<text x="133.6" y="291.5">2</text>
<text x="178.6" y="291.5">1</text>
</g>
<g font-size="4.7" fill="#808080">
<text x="95.6" y="143.3" transform="rotate(-90 95.6 143.3)">300,00</text>
<text x="29" y="212.1" transform="rotate(21 29 212.1)">5,00</text>
<text x="95.6" y="215" transform="rotate(-90 95.6 215)">20,00</text>
<text x="55.5" y="228.7">240,00</text>
<text x="135.6" y="228.7">300,00</text>
</g>
<g font-size="3.5">
<text x="27.3" y="255.5">6063 T5</text>
<text x="73.7" y="252.2">1</text>
<text x="31.8" y="262.9">1 : 5</text>
<text x="71.4" y="271.1">1653 gr</text>
<text x="180.5" y="271.1">25</text>
<text x="116.6" y="278.2">Meja Kerja</text>
</g>
<g font-size="2.8">
<text x="21.5" y="251.2">Material :</text>
<text x="61" y="251.2">Jumlah :</text>
<text x="111.5" y="251.2">Revisi :</text>
<text x="161.6" y="251.2">Deskripsi :</text>
<text x="21.5" y="262.7">Skala :</text>
<text x="61.7" y="262.7">Satuan : mm</text>
<text x="111.5" y="262.7">Tanggal : 28/08/2023</text>
<text x="161.6" y="262.4">Nama Pekerjaan :</text>
<text x="161.6" y="266.3">2D Drafting</text>
<text x="61.4" y="272">Berat :</text>
<text x="111.5" y="272">Nama Gambar :</text>
<text x="161.6" y="272">No Gambar :</text>
<text x="61.1" y="279.9">Digambar oleh : Muhammad Irhas</text>
</g>
</svg>
